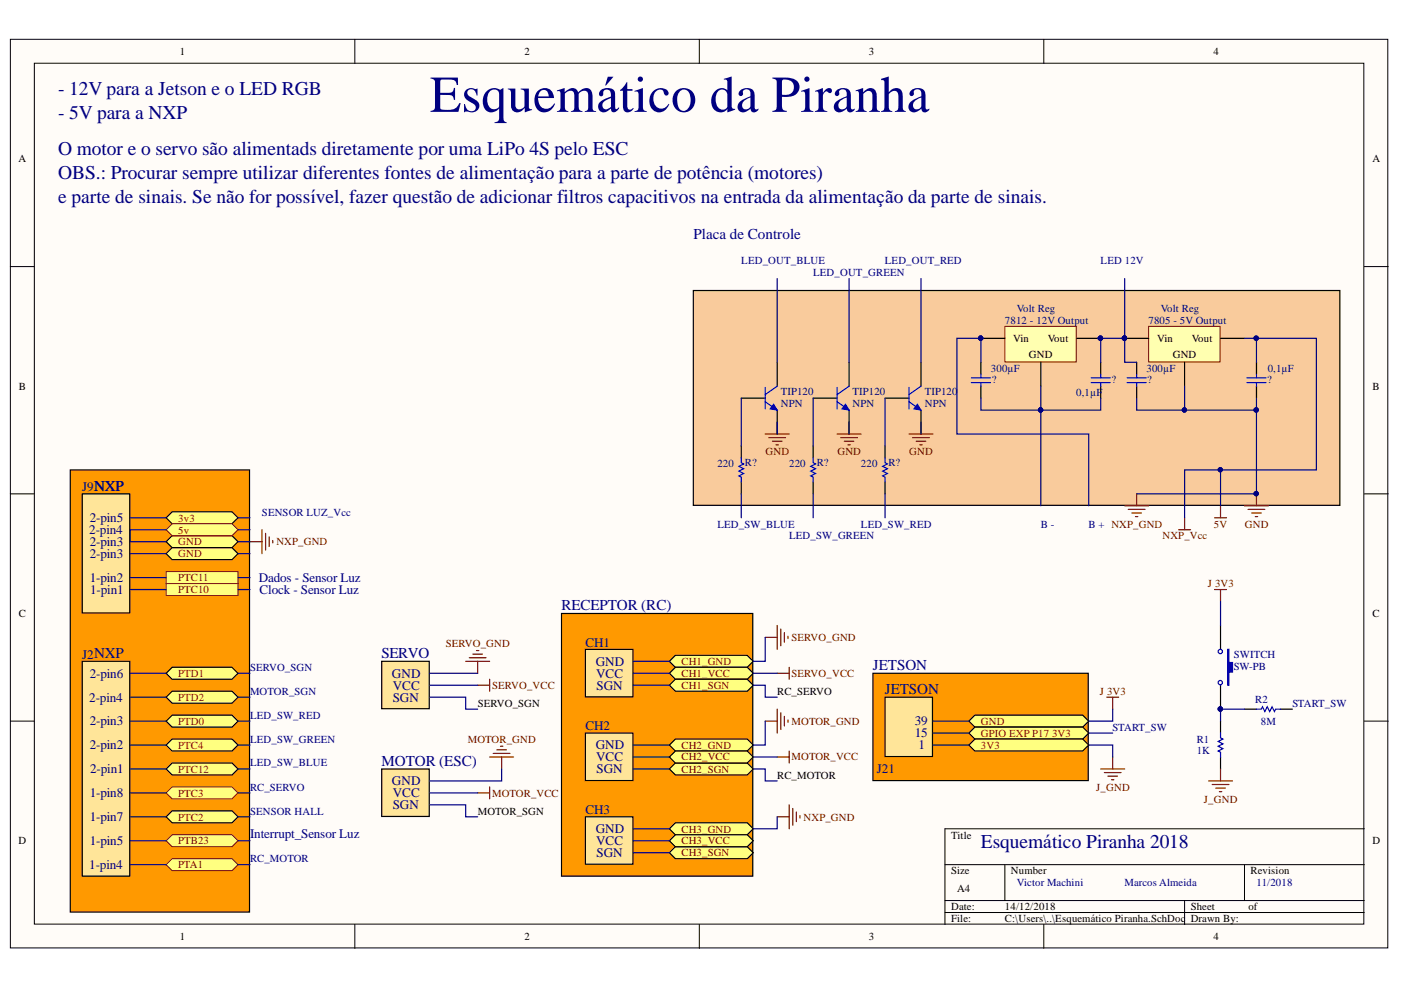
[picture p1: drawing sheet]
<svg xmlns="http://www.w3.org/2000/svg" width="297mm" height="210mm" viewBox="0 0 297 210" stroke-linecap="round" stroke-linejoin="round" font-family="sans-serif">
<g fill="#fffcf8" stroke="#000" stroke-width=".21">
<path d="M2.2 8.3h292v192.7h-292z"/>
<path d="M7.3 13.4h281.9v182.5h-281.9z"/>
</g>
<g fill="none" stroke="#000" stroke-width=".21">
<path d="M75.2 8.3v5.1M148.3 8.3v5.1M221.3 8.3v5.1M2.2 56.5h5.1M289.3 56.5h5M2.2 104.7h5.1M289.3 104.7h5M2.2 152.9h5.1M289.3 152.9h5M289.3 175.7h-89v20.3M75.2 196v5.1M148.3 196v5.1"/>
<path d="M200.3 183.3h89M200.3 190.9h89M200.3 193.5h89M213 183.3v7.6M221.3 196v5.1M251.2 190.9v5.1M263.9 183.3v7.6"/>
</g>
<path d="M147 61.6h137.1v45.5h-137.1z" fill="#f9cb9c" stroke="#000" stroke-width=".25"/>
<path d="M119.1 130.1h40.5v55.7h-40.5z" fill="#f90" stroke="#000" stroke-width=".25"/>
<path d="M124.1 137.7h10.1v10h-10.1z" fill="#ffe599" stroke="#000" stroke-width=".25"/>
<g fill="#ffff80" stroke="#000" stroke-width=".25">
<path d="M141.9 140.2l1.3-1.3h15.2l1.3 1.3-1.3 1.3h-15.2z" fill-rule="evenodd"/>
<path d="M141.9 142.8l1.3-1.3h15.2l1.3 1.3-1.3 1.2h-15.2z" fill-rule="evenodd"/>
<path d="M141.9 145.3l1.3-1.3h15.2l1.3 1.3-1.3 1.3h-15.2z" fill-rule="evenodd"/>
<path d="M141.9 175.7l1.3-1.2h15.2l1.3 1.2-1.3 1.3h-15.2z" fill-rule="evenodd"/>
<path d="M141.9 180.8l1.3-1.3h15.2l1.3 1.3-1.3 1.3h-15.2z" fill-rule="evenodd"/>
<path d="M141.9 178.3l1.3-1.3h15.2l1.3 1.3-1.3 1.2h-15.2z" fill-rule="evenodd"/>
<path d="M141.9 158l1.3-1.3h15.2l1.3 1.3-1.3 1.2h-15.2z" fill-rule="evenodd"/>
<path d="M141.9 163l1.3-1.2h15.2l1.3 1.2-1.3 1.3h-15.2z" fill-rule="evenodd"/>
<path d="M141.9 160.5l1.3-1.3h15.2l1.3 1.3-1.3 1.3h-15.2z" fill-rule="evenodd"/>
</g>
<g fill="#ffe599" stroke="#000" stroke-width=".25">
<path d="M124.1 155.4h10.1v10.1h-10.1z"/>
<path d="M124.1 173.2h10.1v10h-10.1z"/>
</g>
<g fill="none" stroke="#800000" stroke-width=".25">
<path d="M162.2 135.1h2.6M164.8 132.6v5.1M165.5 133.4v3.5M166.3 134.1v2.1M167.1 134.9v.5M162.2 152.9h2.6M164.8 150.4v5M164.8 142.8h2.5M165.5 151.1v3.6M166.3 151.9v2M167.1 152.6v.5M167.3 141.5v2.5"/>
<path d="M167.3 159.2v2.6M164.8 160.5h2.5M164.8 173.2h2.5M167.3 170.6v5.1M168.1 171.4v3.6M168.8 172.2v2M169.6 172.9v.5"/>
</g>
<g fill="#ffe599" stroke="#000" stroke-width=".25">
<path d="M80.9 140.2h10.1v10.1h-10.1z"/>
<path d="M80.9 163h10.1v10.1h-10.1z"/>
</g>
<g fill="none" stroke="#800000" stroke-width=".25">
<path d="M99.5 139.5h3.6M100.3 138.7h2M101 137.9h.5M98.7 140.2h5.1M101.3 140.2v2.6M101.3 145.3h2.5M103.8 144v2.6M104.6 159.7h3.5M105.3 159h2.1M106.1 158.2h.5M101.3 168.1h2.5M103.8 166.8v2.6"/>
<path d="M103.8 160.5h5.1M106.4 160.5v2.5"/>
</g>
<path d="M14.9 99.6h38v93.8h-38z" fill="#f90" stroke="#000" stroke-width=".25"/>
<g fill="#ffe599" stroke="#000" stroke-width=".25">
<path d="M17.4 104.7h10.1v25.3h-10.1z"/>
<path d="M17.4 140.2h10.1v45.6h-10.1z"/>
</g>
<g fill="#ffff80" stroke="#000" stroke-width=".25">
<path d="M35.2 114.9l1.3-1.3h12.7l1.3 1.3-1.3 1.2h-12.7z" fill-rule="evenodd"/>
<path d="M35.2 173.2l1.3-1.3h12.7l1.3 1.3-1.3 1.3h-12.7z" fill-rule="evenodd"/>
<path d="M35.2 147.8l1.3-1.2h12.7l1.3 1.2-1.3 1.3h-12.7z" fill-rule="evenodd"/>
<path d="M35.2 152.9l1.3-1.3h12.7l1.3 1.3-1.3 1.3h-12.7z" fill-rule="evenodd"/>
</g>
<path d="M53 114.9h2.5M55.5 112.3v5.1M56.3 113.1v3.5M57.1 113.8v2.1M57.8 114.6v.5" fill="none" stroke="#800000" stroke-width=".25"/>
<path d="M185.1 142.8h45.6v22.7h-45.6z" fill="#f90" stroke="#000" stroke-width=".25"/>
<path d="M187.6 147.8h10.1v12.6h-10.1z" fill="#ffe599" stroke="#000" stroke-width=".25"/>
<g fill="#ffff80" stroke="#000" stroke-width=".25">
<path d="M205.4 152.9l1.3-1.3h22.9l1.2 1.3-1.2 1.3h-22.9z" fill-rule="evenodd"/>
<path d="M205.4 155.4l1.3-1.2h22.9l1.2 1.2-1.2 1.3h-22.9z" fill-rule="evenodd"/>
<path d="M205.4 158l1.3-1.3h22.9l1.2 1.3-1.2 1.2h-22.9z" fill-rule="evenodd"/>
</g>
<path d="M257.5 125h2.5M258.8 125v2.5M234.6 147.8h2.6M235.9 147.8v2.6M233.4 163h5.1M234.1 163.8h3.6M234.9 164.6h2M235.7 165.3h.5M235.9 160.5v2.5" fill="none" stroke="#800000" stroke-width=".25"/>
<path d="M258.8 132.6v5.1M258.8 145.3v5.1" fill="none" stroke="#000" stroke-width=".25"/>
<circle cx="258.7" cy="150.3" r=".46" fill="#000080" stroke="#000080" stroke-width=".21"/>
<path d="M260.3 137.7h.3v2.8h.7v2h-.7v2.8h-.3z" fill-rule="evenodd" fill="#00f"/>
<g fill="none" stroke="#00f" stroke-width=".25">
<path d="M208 79.3v.8M233.4 79.3v.8M241 79.3v.8M187.6 97.1v1l.6 .3-1.1 .5 1.1 .5-1.1 .5 1.1 .5-1.1 .5 .5 .3v1M205.9 80.1h4.1M205.9 81.1h4.1M208 81.1v.8M231.3 80.1h4.1M231.3 81.1h4.1M233.4 81.1v.8M239 80.1h4M239 81.1h4"/>
<path d="M241 81.1v.8M260.3 137.7h.3v2.8h.7v2h-.7v2.8h-.3zM258.8 155.4v1l.5 .3-1 .5 1 .5-1 .5 1 .5-1 .5 .5 .3v1M266.4 150.4h1l.3-.5 .5 1 .5-1 .5 1 .5-1 .5 1 .3-.5h1"/>
<circle cx="258.7" cy="138.1" r=".46"/>
<circle cx="258.7" cy="144.7" r=".46"/>
</g>
<g fill="#000080" stroke="#000080" stroke-width=".21">
<circle cx="258.7" cy="150.3" r=".46"/>
<circle cx="266.3" cy="104.7" r=".46"/>
</g>
<path d="M208 76.8v2.5M233.4 76.8v2.5M241 76.8v2.5M187.6 94.6v2.5M208 81.9v2.5M233.4 81.9v2.5M241 81.9v2.5M187.6 102.2v2.5M258.8 152.9v2.5M263.9 150.4h2.5M271.5 150.4h2.5M258.8 160.5v2.5" fill="none" stroke="#000" stroke-width=".25"/>
<g fill="none" stroke="#800000" stroke-width=".25">
<path d="M238.5 107.2h5M239.2 108h3.6M240 108.8h2M240.7 109.5h.5M241 104.7v2.5M249.9 112.3h2.5M251.2 109.8v2.5M257.5 109.8h2.5M258.8 107.2v2.6M263.9 107.2h5M264.6 108h3.6M265.4 108.8h2"/>
<path d="M266.1 109.5h.6M266.4 104.7v2.5M256.2 165.6h5.1M257 166.3h3.6M257.8 167.1h2M258.5 167.9h.5M258.8 163v2.6"/>
</g>
<g fill="#ffff80" stroke="#000" stroke-width=".25">
<path d="M35.2 158l1.3-1.3h12.7l1.3 1.3-1.3 1.2h-12.7z" fill-rule="evenodd"/>
<path d="M35.2 163l1.3-1.2h12.7l1.3 1.2-1.3 1.3h-12.7z" fill-rule="evenodd"/>
</g>
<path d="M266.4 76.8v2.5M266.4 81.9v2.5" fill="none" stroke="#000" stroke-width=".25"/>
<path d="M266.4 79.3v.8M264.4 80.1h4M264.4 81.1h4M266.4 81.1v.8" fill="none" stroke="#00f" stroke-width=".25"/>
<path d="M213 69.2h15.2v7.5h-15.2z" fill="#ffffb0" stroke="#800000" stroke-width=".21"/>
<path d="M208 71.7h5M220.7 76.8v5.1M228.3 71.7h5.1" fill="none" stroke="#000" stroke-width=".25"/>
<g fill="#000080" stroke="#000080" stroke-width=".21">
<circle cx="207.9" cy="71.7" r=".46"/>
<circle cx="233.3" cy="71.7" r=".47"/>
</g>
<path d="M243.5 69.2h15.2v7.5h-15.2z" fill="#ffffb0" stroke="#800000" stroke-width=".21"/>
<path d="M195.3 76.8v5.1M238.5 71.7h5M251.2 76.8v5.1M258.8 71.7h5.1M187.6 84.4h5.1M195.3 87v5" fill="none" stroke="#000" stroke-width=".25"/>
<circle cx="238.4" cy="71.7" r=".46" fill="#000080" stroke="#000080" stroke-width=".21"/>
<path d="M192.7 85.2l2.6 1.8M192.7 82.1v4.6M195.3 81.9l-2.6 1.8" fill="none" stroke="#00f" stroke-width=".25"/>
<path d="M194.5 85.7l.8 1.3-1.6-.3z" fill="#00f"/>
<path d="M194.5 85.7l.8 1.3-1.6-.3z" fill="none" stroke="#00f" stroke-width=".21"/>
<path d="M192.7 92h5.1M193.5 92.8h3.5M194.3 93.6h2M195 94.3h.5M195.3 89.5v2.5" fill="none" stroke="#800000" stroke-width=".25"/>
<path d="M180 76.8v5.1M172.4 94.6v2.5M172.4 84.4h5.1M180 87v5M172.4 102.2v2.5" fill="none" stroke="#000" stroke-width=".25"/>
<path d="M172.4 97.1v1l.5 .3-1 .5 1 .5-1 .5 1 .5-1 .5 .5 .3v1M177.5 85.2l2.5 1.8M177.5 82.1v4.6M180 81.9l-2.5 1.8" fill="none" stroke="#00f" stroke-width=".25"/>
<path d="M179.3 85.7l.7 1.3-1.5-.3z" fill="#00f"/>
<path d="M179.3 85.7l.7 1.3-1.5-.3z" fill="none" stroke="#00f" stroke-width=".21"/>
<path d="M177.5 92h5.1M178.2 92.8h3.6M179 93.6h2M179.8 94.3h.5M180 89.5v2.5" fill="none" stroke="#800000" stroke-width=".25"/>
<path d="M164.8 76.8v5.1M157.2 94.6v2.5M157.2 84.4h5M164.8 87v5M157.2 102.2v2.5" fill="none" stroke="#000" stroke-width=".25"/>
<path d="M157.2 97.1v1l.5 .3-1 .5 1 .5-1 .5 1 .5-1 .5 .5 .3v1M162.2 85.2l2.6 1.8M162.2 82.1v4.6M164.8 81.9l-2.6 1.8" fill="none" stroke="#00f" stroke-width=".25"/>
<path d="M164 85.7l.8 1.3-1.5-.3z" fill="#00f"/>
<path d="M164 85.7l.8 1.3-1.5-.3z" fill="none" stroke="#00f" stroke-width=".21"/>
<path d="M162.2 92h5.1M163 92.8h3.6M163.8 93.6h2M164.5 94.3h.5M164.8 89.5v2.5" fill="none" stroke="#800000" stroke-width=".25"/>
<g fill="#ffff80" stroke="#800000" stroke-width=".21">
<path d="M35.2 168.1l1.3-1.3h12.7l1.3 1.3-1.3 1.3h-12.7z" fill-rule="evenodd"/>
<path d="M35.2 183.3l1.3-1.2h12.7l1.3 1.2-1.3 1.3h-12.7z" fill-rule="evenodd"/>
<path d="M35.2 121.2h15.3v2.5h-15.3z" fill-rule="evenodd"/>
<path d="M35.2 123.7h15.3v2.6h-15.3z" fill-rule="evenodd"/>
<path d="M35.2 178.3l1.3-1.3h12.7l1.3 1.3-1.3 1.2h-12.7z" fill-rule="evenodd"/>
<path d="M35.2 112.3l1.3-1.3h12.7l1.3 1.3-1.3 1.3h-12.7z" fill-rule="evenodd"/>
</g>
<g fill="#ffff80" stroke="#000" stroke-width=".25">
<path d="M35.2 142.8l1.3-1.3h12.7l1.3 1.3-1.3 1.2h-12.7z" fill-rule="evenodd"/>
<path d="M35.2 117.4l1.3-1.3h12.7l1.3 1.3-1.3 1.3h-12.7z" fill-rule="evenodd"/>
<path d="M35.2 109.8l1.3-1.3h12.7l1.3 1.3-1.3 1.2h-12.7z" fill-rule="evenodd"/>
</g>
<g fill="none" stroke="#000080" stroke-width=".25">
<path d="M164.8 59.1v17.7M180 59.1v17.7M195.3 59.1v17.7M238.5 59.1v12.6M208 76.8v-5.1h-5.1v20.3h27.9v15.2M238.5 71.7v5.1h2.5M238.5 71.7h-5.1v5.1M263.9 71.7h2.5v5.1M266.4 71.7h12.7v27.9h-27.9v10.2M157.2 84.4v10.2M164.8 89.5v2.5M172.4 84.4v10.2"/>
<path d="M180 89.5v2.5M187.6 84.4v10.2M195.3 89.5v2.5M208 84.4v2.6h12.7v20.2M220.7 81.9v5.1h12.7v-2.6M241 84.4v2.6h25.4v-2.6M251.2 81.9v5.1M258.8 99.6v7.6M266.4 87v17.7h-25.4M27.6 117.4h7.6M27.6 109.8h7.6M35.2 112.3h-7.6v2.6h7.6"/>
<path d="M50.5 117.4h2.5M50.5 109.8h2.5M50.5 112.3h2.5M50.5 114.9h2.5M157.2 104.7v5.1M172.4 104.7v5.1M187.6 104.7v5.1M27.6 125h7.6M27.6 122.5h7.6M50.5 125h2.5M50.5 122.5h2.5M162.2 135.1v5.1h-2.5"/>
<path d="M258.8 127.5v5.1M27.6 142.8h7.6M27.6 158h7.6M27.6 147.8h7.6M27.6 152.9h7.6M50.5 142.8h2.5M50.5 158h2.5M50.5 147.8h2.5M50.5 152.9h2.5M91.1 147.8h7.6v2.6h2.6M91.1 142.8h10.2M91.1 145.3h10.2"/>
<path d="M134.3 142.8h7.6M134.3 140.2h7.6M134.3 145.3h7.6M134.3 158h7.6M159.7 145.3h2.5v2.5h2.6M159.7 142.8h5.1M162.2 152.9v5.1h-2.5M197.8 158h7.6M197.8 152.9h7.6M197.8 155.4h7.6M230.8 158h5.1v2.5M230.8 155.4h5.1"/>
<path d="M235.9 150.4v2.5h-5.1M263.9 150.4h-5.1v2.5M27.6 178.3h7.6M27.6 163h7.6M27.6 168.1h7.6M27.6 173.2h7.6M50.5 178.3h2.5M50.5 163h2.5M50.5 168.1h2.5M50.5 173.2h2.5M91.1 170.6h7.6v2.6h2.6M91.1 168.1h10.2"/>
<path d="M106.4 163v2.6h-15.3M134.3 175.7h7.6M134.3 178.3h7.6M134.3 160.5h7.6M134.3 163h7.6M159.7 163h2.5v2.6h2.6M159.7 160.5h5.1M164.8 173.2v2.5h-5.1M27.6 183.3h7.6M50.5 183.3h2.5M134.3 180.8h7.6"/>
</g>
<g fill="#000080" stroke="#000080" stroke-width=".21">
<circle cx="258.7" cy="150.3" r=".46"/>
<circle cx="266.3" cy="71.7" r=".47"/>
<circle cx="266.3" cy="86.9" r=".47"/>
<circle cx="266.3" cy="104.7" r=".46"/>
<circle cx="220.6" cy="86.9" r=".46"/>
<circle cx="207.9" cy="71.7" r=".46"/>
<circle cx="251.1" cy="86.9" r=".46"/>
<circle cx="258.7" cy="99.6" r=".46"/>
<circle cx="238.4" cy="71.7" r=".46"/>
<circle cx="233.3" cy="71.7" r=".47"/>
</g>
<text font-size="11" fill="#000080" x="91.1" y="23.7">Esquemático da Piranha</text>
<g font-size="4.1" fill="#000080">
<text x="12.3" y="20.1">- 12V para a Jetson e o LED RGB</text>
<text x="12.3" y="25.2">- 5V para a NXP</text>
<text x="12.3" y="32.8">O motor e o servo são alimentads diretamente por uma LiPo 4S pelo ESC</text>
<text x="12.3" y="37.9">OBS.: Procurar sempre utilizar diferentes fontes de alimentação para a parte de potência (motores)</text>
<text x="12.3" y="43">e parte de sinais. Se não for possível, fazer questão de adicionar filtros capacitivos na entrada da alimentação da parte de sinais.</text>
<text x="208" y="179.9">Esquemático Piranha 2018</text>
</g>
<g font-size="3.2" fill="#000080">
<text x="147" y="50.7">Placa de Controle</text>
<text x="20" y="104">NXP</text>
<text x="119" y="129.4">RECEPTOR (RC)</text>
<text x="20" y="139.5">NXP</text>
<text x="80.9" y="139.5">SERVO</text>
<text x="185.1" y="142.1">JETSON</text>
<text x="187.6" y="147.1">JETSON</text>
<text x="80.9" y="162.3">MOTOR (ESC)</text>
</g>
<g font-size="2.8" fill="#000080">
<text x="17.4" y="104.1">J9</text>
<text x="18.9" y="113.2">2-pin4</text>
<text x="19" y="110.7">2-pin5</text>
<text x="19" y="118.4">2-pin3</text>
<text x="19" y="115.8">2-pin3</text>
<text x="19" y="123.4">1-pin2</text>
<text x="19.1" y="126">1-pin1</text>
<text x="54.9" y="123.4">Dados - Sensor Luz</text>
<text x="55" y="126">Clock - Sensor Luz</text>
<text x="124.1" y="137.1">CH1</text>
<text x="17.4" y="139.6">J2</text>
<text x="19" y="143.7">2-pin6</text>
<text x="83.1" y="143.7">GND</text>
<text x="126.3" y="141.1">GND</text>
<text x="126.4" y="143.7">VCC</text>
<text x="18.9" y="148.7">2-pin4</text>
<text x="83.3" y="146.2">VCC</text>
<text x="83.3" y="148.7">SGN</text>
<text x="126.5" y="146.2">SGN</text>
<text x="19" y="153.8">2-pin3</text>
<text x="124.1" y="154.8">CH2</text>
<text x="193.9" y="153.8">39</text>
<text x="19" y="158.9">2-pin2</text>
<text x="126.3" y="158.9">GND</text>
<text x="126.4" y="161.4">VCC</text>
<text x="193.9" y="156.3">15</text>
<text x="194.7" y="158.9">1</text>
<text x="19.1" y="163.9">2-pin1</text>
<text x="83.1" y="166.5">GND</text>
<text x="126.5" y="163.9">SGN</text>
<text x="185.9" y="163.9">J21</text>
<text x="19" y="169">1-pin8</text>
<text x="83.3" y="169">VCC</text>
<text x="83.3" y="171.5">SGN</text>
<text x="124.1" y="172.5">CH3</text>
<text x="19" y="174.2">1-pin7</text>
<text x="19" y="179.2">1-pin5</text>
<text x="53" y="177.7">Interrupt_Sensor Luz</text>
<text x="126.3" y="176.7">GND</text>
<text x="126.4" y="179.2">VCC</text>
<text x="18.9" y="184.3">1-pin4</text>
<text x="126.5" y="181.8">SGN</text>
</g>
<g font-size="2.3">
<text x="38.1" y="11.6">1</text>
<text x="111.2" y="11.6">2</text>
<text x="184.2" y="11.6">3</text>
<text x="257.3" y="11.6">4</text>
<text x="3.9" y="34.4">A</text>
<text x="291" y="34.4">A</text>
<text x="214.8" y="72.5">Vin</text>
<text x="218.1" y="75.8">GND</text>
<text x="222.2" y="72.5">Vout</text>
<text x="245.4" y="72.5">Vin</text>
<text x="248.7" y="75.8">GND</text>
<text x="252.7" y="72.5">Vout</text>
<text x="4" y="82.6">B</text>
<text x="291" y="82.6">B</text>
<text x="4" y="130.8">C</text>
<text x="291" y="130.8">C</text>
<text x="101.3" y="149.8">SERVO_SGN</text>
<text x="164.8" y="147.3">RC_SERVO</text>
<text x="164.8" y="165.1">RC_MOTOR</text>
<text x="101.3" y="172.7">MOTOR_SGN</text>
<text x="3.9" y="179">D</text>
<text x="201.6" y="177.8">Title</text>
<text x="291" y="179">D</text>
<text x="201.6" y="185.4">Size</text>
<text x="214.3" y="185.4">Number</text>
<text x="265.1" y="185.4">Revision</text>
<text x="202.9" y="189.2">A4</text>
<text x="201.6" y="193">Date:</text>
<text x="201.6" y="195.5">File:</text>
<text x="213.1" y="193">14/12/2018</text>
<text x="213.1" y="195.5">C:\Users\..\Esquemático Piranha.SchDoc</text>
<text x="252.5" y="193">Sheet</text>
<text x="252.5" y="195.5">Drawn By:</text>
<text x="264.7" y="193">of</text>
<text x="38.1" y="199.3">1</text>
<text x="111.2" y="199.3">2</text>
<text x="184.2" y="199.3">3</text>
<text x="257.3" y="199.3">4</text>
</g>
<g font-size="2.3" fill="#000080">
<text x="157.2" y="56.1">LED_OUT_BLUE</text>
<text x="172.4" y="58.6">LED_OUT_GREEN</text>
<text x="187.6" y="56.1">LED_OUT_RED</text>
<text x="233.3" y="56.1">LED 12V</text>
<text x="213.1" y="68.7">7812 - 12V Output</text>
<text x="215.6" y="66.2">Volt Reg</text>
<text x="243.5" y="68.7">7805 - 5V Output</text>
<text x="246.1" y="66.2">Volt Reg</text>
<text x="165.5" y="83.7">TIP120</text>
<text x="180.8" y="83.7">TIP120</text>
<text x="196.1" y="83.7">TIP120</text>
<text x="210.1" y="78.8">300µF</text>
<text x="210.3" y="81.1">?</text>
<text x="228.2" y="83.9">0,1µF</text>
<text x="235.6" y="81.1">?</text>
<text x="243.1" y="78.8">300µF</text>
<text x="243.2" y="81.1">?</text>
<text x="268.7" y="81.1">?</text>
<text x="268.8" y="78.8">0,1µF</text>
<text x="165.5" y="86.2">NPN</text>
<text x="180.8" y="86.2">NPN</text>
<text x="196.1" y="86.2">NPN</text>
<text x="152.1" y="99.1">220</text>
<text x="157.9" y="98.9">R?</text>
<text x="167.3" y="99.1">220</text>
<text x="173.2" y="98.9">R?</text>
<text x="182.5" y="99.1">220</text>
<text x="188.4" y="98.9">R?</text>
<text x="55.5" y="109.3">SENSOR LUZ_Vcc</text>
<text x="152.1" y="111.9">LED_SW_BLUE</text>
<text x="182.5" y="111.9">LED_SW_RED</text>
<text x="220.7" y="111.9">B -</text>
<text x="230.8" y="111.9">B + NXP_GND</text>
<text x="167.3" y="114.4">LED_SW_GREEN</text>
<text x="53" y="142.2">SERVO_SGN</text>
<text x="261.6" y="139.5">SWITCH</text>
<text x="261.6" y="142">SW-PB</text>
<text x="53" y="147.3">MOTOR_SGN</text>
<text x="266.2" y="149.1">R2</text>
<text x="274" y="149.8">START_SW</text>
<text x="53" y="152.4">LED_SW_RED</text>
<text x="235.9" y="154.9">START_SW</text>
<text x="267.3" y="153.6">8M</text>
<text x="53" y="157.4">LED_SW_GREEN</text>
<text x="253.7" y="160">1K</text>
<text x="253.7" y="157.4">R1</text>
<text x="53" y="162.5">LED_SW_BLUE</text>
<text x="53" y="167.7">RC_SERVO</text>
<text x="53" y="172.7">SENSOR HALL</text>
<text x="53" y="182.8">RC_MOTOR</text>
<text x="215.6" y="187.9">Victor Machini</text>
<text x="238.4" y="187.9">Marcos Almeida</text>
<text x="266.4" y="187.9">11/2018</text>
</g>
<g font-size="2.3" fill="#800000">
<text x="162.3" y="96.6">GND</text>
<text x="177.5" y="96.6">GND</text>
<text x="192.8" y="96.6">GND</text>
<text x="37.8" y="113.1">5v</text>
<text x="257.4" y="111.9">5V</text>
<text x="264" y="111.9">GND</text>
<text x="58.6" y="115.7">NXP_GND</text>
<text x="246.5" y="114.4">NXP_Vcc</text>
<text x="37.8" y="123.2">PTC11</text>
<text x="37.8" y="125.8">PTC10</text>
<text x="256.1" y="124.5">J 3V3</text>
<text x="94.5" y="137.2">SERVO_GND</text>
<text x="167.8" y="135.9">SERVO_GND</text>
<text x="144.5" y="143.5">CH1_VCC</text>
<text x="167.8" y="143.5">SERVO_VCC</text>
<text x="104.3" y="146">SERVO_VCC</text>
<text x="144.5" y="146">CH1_SGN</text>
<text x="233.2" y="147.3">J 3V3</text>
<text x="167.8" y="153.6">MOTOR_GND</text>
<text x="99.2" y="157.4">MOTOR_GND</text>
<text x="144.5" y="158.7">CH2_GND</text>
<text x="144.5" y="161.2">CH2_VCC</text>
<text x="167.8" y="161.2">MOTOR_VCC</text>
<text x="144.5" y="163.9">CH2_SGN</text>
<text x="232.4" y="167.7">J_GND</text>
<text x="37.8" y="168.9">PTC3</text>
<text x="104.3" y="168.9">MOTOR_VCC</text>
<text x="170.4" y="174">NXP_GND</text>
<text x="255.2" y="170.2">J_GND</text>
<text x="37.8" y="179">PTB23</text>
<text x="144.5" y="176.5">CH3_GND</text>
<text x="144.5" y="179">CH3_VCC</text>
<text x="37.8" y="184.1">PTA1</text>
<text x="144.5" y="181.6">CH3_SGN</text>
</g>
<g font-size="2.3" fill="#980000">
<text x="37.8" y="110.6">3v3</text>
<text x="37.8" y="115.7">GND</text>
<text x="37.8" y="118.2">GND</text>
<text x="37.8" y="143.5">PTD1</text>
<text x="144.5" y="141">CH1_GND</text>
<text x="37.8" y="148.6">PTD2</text>
<text x="37.8" y="153.6">PTD0</text>
<text x="208" y="153.6">GND</text>
<text x="37.8" y="158.7">PTC4</text>
<text x="208" y="156.2">GPIO EXP P17</text>
<text x="208" y="158.7">3V3</text>
<text x="223.1" y="156.2">3V3</text>
<text x="37.8" y="163.9">PTC12</text>
<text x="37.8" y="174">PTC2</text>
</g>
</svg>
